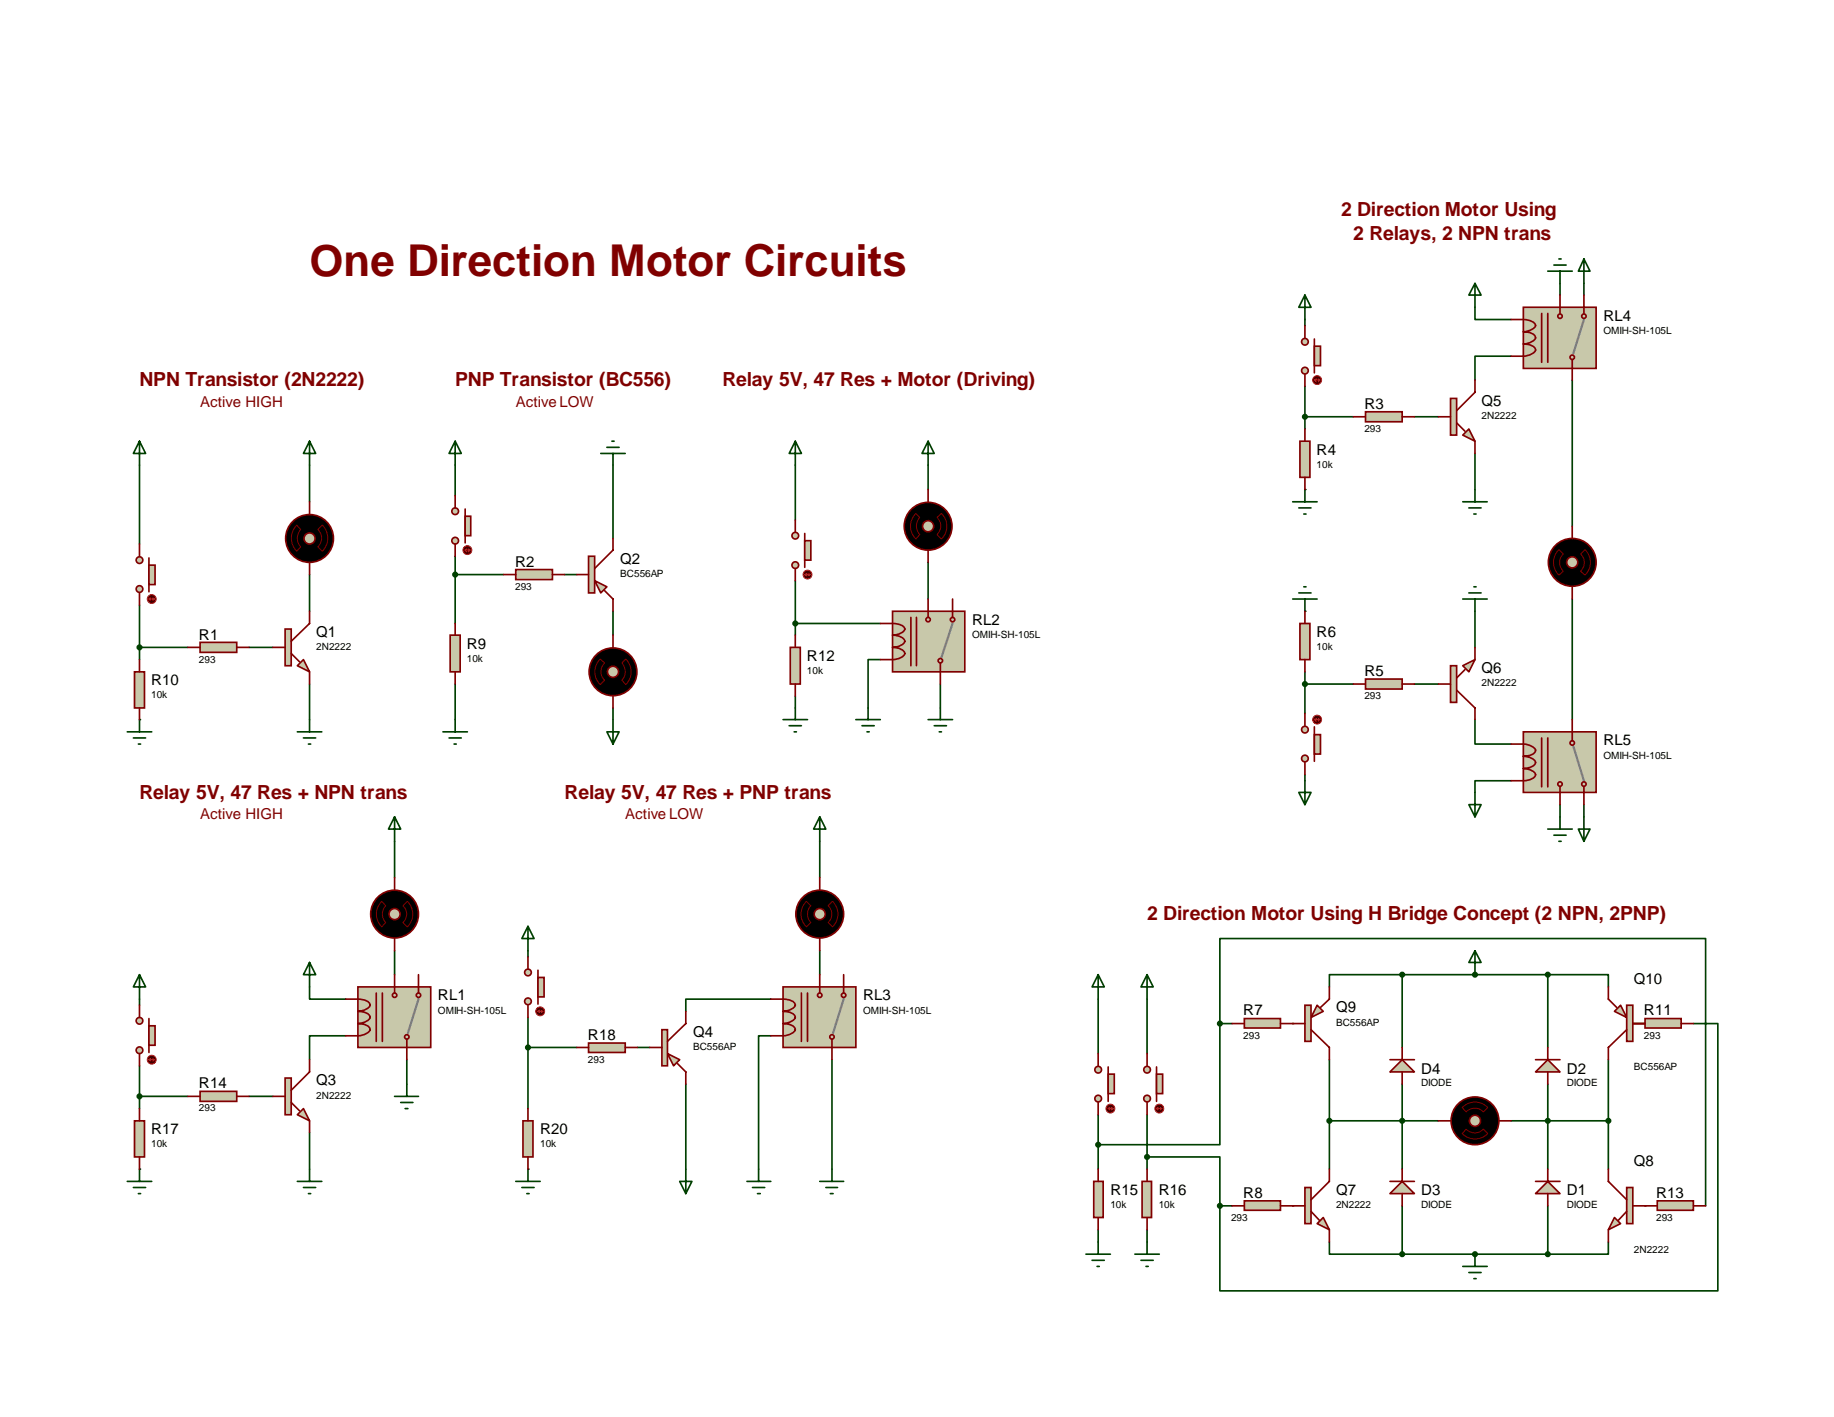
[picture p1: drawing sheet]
<svg xmlns="http://www.w3.org/2000/svg" width="279mm" height="216mm" viewBox="0 0 279 216" stroke-linecap="round" stroke-linejoin="round" font-family="sans-serif">
<g fill="none" stroke="#004000" stroke-width=".25">
<path d="M198.8 48.7v.9M198.8 58.8v6.6M224.7 46.8v1.9h5.5M230.2 54.3h-5.5v3.6M237.7 43.2v1.8M239.5 57.9v22.3M241.3 43.2v1.8M21.3 70.9v12M47.2 70.9v5.6M69.3 70.9v4.6M93.4 70.9v11.1M121.2 70.9v8.3"/>
<path d="M141.4 70.9v3.7M198.8 74.6h.1M198.8 63.5h7.4M215.5 63.5h3.6M224.7 69.1v5.5M21.3 98.6h7.3M21.3 92.2v8.3M37.9 98.6h3.7M47.2 87.5v5.6M69.3 87.5h7.4M69.3 84.8v10.2M86 87.5h1.9"/>
<path d="M93.4 93.1v3.7M121.2 88.5v8.3M121.2 95h12.9M141.4 85.7v5.6M198.8 93.1h.1M224.7 93.1v5.5M239.5 91.3v18.3M21.3 109.6h.1M47.2 104.2v5.4M69.3 104.2v5.4M93.4 107.9v1.7M121.2 106.1v1.8"/>
<path d="M134.1 100.5h-1.9v7.4M143.3 104.2v3.7M198.8 102.4v6.3M198.8 118v1M198.8 104.2h7.4M215.5 104.2h3.6M224.7 109.6v3.8h5.5M230.2 119h-5.5v1.7M60.1 128.2v5.5M124.9 128.2v5.5M237.7 122.6v1.9M241.3 122.6v1.9"/>
<path d="M21.3 152.2v1M47.2 150.4v1.8h5.5M52.7 157.8h-5.5v3.7M60.1 144.9v3.6M80.4 159.6h7.5M80.4 144.9v.9M80.4 155v13.9M97.1 159.6h1.9M117.4 152.2h-12.9v1.9M117.4 157.8h-1.8v20.3M124.9 144.9v3.6M167.3 152.2v8.3"/>
<path d="M174.8 152.2v8.3M185.8 156v-13h74v40.7M185.8 156v18.4h-18.5M185.8 156h1.9M196.9 156h.1M213.6 148.5h-11.1v1.9M213.6 148.5h22.2M213.6 148.5v11.1M235.8 148.5h9.2v1.9M235.8 148.5v11.1M248.8 156h1.8M258 156h3.7v40.7h-75.9v-13"/>
<path d="M21.3 178.1h.1M21.3 162.4v6.5M21.3 167h7.3M37.9 167h3.7M47.2 172.6v5.5M62 161.5v3.7M80.4 178.1h.1M104.5 165.2v12.9M126.7 161.5v16.6M167.3 169.8v8.3M174.8 176.3h11v7.4M174.8 169.8v8.3"/>
<path d="M202.5 161.5v16.6M202.5 170.8h16.6M213.6 165.2v12.9M230.2 170.8h14.8M235.8 165.2v12.9M245 161.5v16.6M167.3 187.4v1.8M174.8 187.4v1.8M185.8 183.7h1.9M196.9 183.7h.1M202.5 189.2v1.9h11.1M213.6 191.1h22.2"/>
<path d="M213.6 183.7v7.4M235.8 183.7v7.4M245 189.2v1.9h-9.2M250.6 183.7h.1"/>
</g>
<g fill="#c8c8aa" stroke="#800000" stroke-width=".25">
<path d="M45.3 101.4l.9-.9 1 1.9z"/>
<path d="M43.4 95.8h1v5.6h-1z"/>
</g>
<path d="M41.6 98.6h1.8M44.4 99.6l1.2 1.2M47.2 93.1v1.9l-2.8 2.7M47.2 102.4v1.8" fill="none" stroke="#800000" stroke-width=".25"/>
<g fill="#c8c8aa" stroke="#800000" stroke-width=".25">
<path d="M90.6 88.5l1.9 .9-1 .9z"/>
<path d="M89.7 84.8h.9v5.5h-.9z"/>
</g>
<path d="M87.9 87.5h1.8M92.1 90l1.3 1.3v1.8M93.4 82v1.8l-2.8 2.8" fill="none" stroke="#800000" stroke-width=".25"/>
<path d="M47.2 67.2l.9 1.9h-1.9zM47.2 67.2v3.7M91.5 69.1h3.7M92.5 68.2h1.8M93.2 67.2h.4M93.4 69.1v1.8M45.3 111.5h3.7M46.2 112.4h1.9M47 113.4h.3M47.2 109.6v1.9M92.5 111.5h1.8l-.9 1.9zM93.4 109.6v3.8" fill="none" stroke="#004000" stroke-width=".25"/>
<path d="M30.5 97.9h5.6v1.5h-5.6z" fill="#c8c8aa" stroke="#800000" stroke-width=".25"/>
<path d="M28.6 98.6h1.9M36.1 98.6h1.8" fill="none" stroke="#800000" stroke-width=".25"/>
<path d="M78.6 86.8h5.6v1.5h-5.6z" fill="#c8c8aa" stroke="#800000" stroke-width=".25"/>
<path d="M76.7 87.5h1.9M84.2 87.5h1.8" fill="none" stroke="#800000" stroke-width=".25"/>
<path d="M69.3 67.2l1 1.9h-1.9zM69.3 67.2v3.7M67.5 111.5h3.7M68.4 112.4h1.9M69.2 113.4h.3M69.3 109.6v1.9" fill="none" stroke="#004000" stroke-width=".25"/>
<path d="M68.6 96.8h1.5v5.6h-1.5z" fill="#c8c8aa" stroke="#800000" stroke-width=".25"/>
<path d="M69.3 95v1.8M69.3 102.4v1.8" fill="none" stroke="#800000" stroke-width=".25"/>
<g fill="#c8c8aa" stroke="#800000" stroke-width=".25">
<circle cx="69.3" cy="82.4" r=".51"/>
<circle cx="69.3" cy="77.9" r=".51"/>
</g>
<path d="M70.9 77.6v5.1" fill="none" stroke="#800000" stroke-width=".25"/>
<path d="M70.9 78.7h.8v2.9h-.8z" fill="#c8c8aa" stroke="#800000" stroke-width=".25"/>
<path d="M69.3 75.5v1.9M69.3 82.9v1.9" fill="none" stroke="#800000" stroke-width=".25"/>
<circle cx="71.2" cy="83.8" r=".68" fill="#400000" stroke="#f00" stroke-width=".15"/>
<path d="M70.9 83.8l.2 .3M71.1 83.7l-.2 .1M71.4 83.7l.2 .1h-.7M71.5 83.8l-.1 .3h.1" fill="none" stroke="#f00" stroke-width=".15"/>
<path d="M21.3 67.2l.9 1.9h-1.9zM21.3 67.2v3.7M19.4 111.5h3.7M20.3 112.4h1.9M21.1 113.4h.3M21.3 109.6v1.9" fill="none" stroke="#004000" stroke-width=".25"/>
<path d="M20.5 102.4h1.5v5.5h-1.5z" fill="#c8c8aa" stroke="#800000" stroke-width=".25"/>
<path d="M21.3 100.5v1.9M21.3 107.9v1.7" fill="none" stroke="#800000" stroke-width=".25"/>
<g fill="#c8c8aa" stroke="#800000" stroke-width=".25">
<circle cx="21.3" cy="89.7" r=".51"/>
<circle cx="21.3" cy="85.3" r=".51"/>
</g>
<path d="M22.7 85v5.2" fill="none" stroke="#800000" stroke-width=".25"/>
<path d="M22.7 86.1h.9v3h-.9z" fill="#c8c8aa" stroke="#800000" stroke-width=".25"/>
<path d="M21.3 82.9v1.9M21.3 90.3v1.9" fill="none" stroke="#800000" stroke-width=".25"/>
<circle cx="23.1" cy="91.3" r=".68" fill="#400000" stroke="#f00" stroke-width=".15"/>
<path d="M22.7 91.3l.2 .1M22.9 91.1l-.2 .2M23.3 91.1l.2 .2h-.8M23.5 91.3l-.2 .1h.1" fill="none" stroke="#f00" stroke-width=".15"/>
<g fill="#004000" stroke="#004000" stroke-width=".25">
<circle cx="21.3" cy="98.6" r=".34"/>
<circle cx="69.3" cy="87.5" r=".34"/>
</g>
<path d="M121.2 67.2l.9 1.9h-1.9zM121.2 67.2v3.7M119.3 109.6h3.7M120.2 110.6h1.9M121 111.5h.3M121.2 107.9v1.7" fill="none" stroke="#004000" stroke-width=".25"/>
<path d="M120.4 98.6h1.5v5.6h-1.5z" fill="#c8c8aa" stroke="#800000" stroke-width=".25"/>
<path d="M121.2 96.8v1.8M121.2 104.2v1.9" fill="none" stroke="#800000" stroke-width=".25"/>
<g fill="#c8c8aa" stroke="#800000" stroke-width=".25">
<circle cx="121.2" cy="86.1" r=".51"/>
<circle cx="121.2" cy="81.6" r=".51"/>
</g>
<path d="M122.6 81.3v5.1" fill="none" stroke="#800000" stroke-width=".25"/>
<path d="M122.6 82.4h.9v2.9h-.9z" fill="#c8c8aa" stroke="#800000" stroke-width=".25"/>
<path d="M121.2 79.2v1.9M121.2 86.6v1.9" fill="none" stroke="#800000" stroke-width=".25"/>
<circle cx="123" cy="87.5" r=".68" fill="#400000" stroke="#f00" stroke-width=".15"/>
<path d="M122.6 87.5l.3 .2M122.9 87.4l-.3 .1M123.2 87.4l.2 .1h-.8M123.4 87.5l-.2 .2h.1" fill="none" stroke="#f00" stroke-width=".15"/>
<path d="M141.4 67.2l.9 1.9h-1.8zM141.4 67.2v3.7M130.4 109.6h3.7M131.3 110.6h1.9M132.1 111.5h.3M132.2 107.9v1.7M141.4 109.6h3.7M142.3 110.6h1.9M143.1 111.5h.3M143.3 107.9v1.7" fill="none" stroke="#004000" stroke-width=".25"/>
<path d="M136 93.1h11v9.3h-11z" fill="#c8c8aa" stroke="#800000" stroke-width=".25"/>
<path d="M145.1 95l-1.7 5.2" fill="none" stroke="#808080" stroke-width=".34"/>
<g fill="#c8c8aa" stroke="#800000" stroke-width=".25">
<circle cx="143.3" cy="100.7" r=".34"/>
<circle cx="141.4" cy="94.4" r=".34"/>
</g>
<path d="M136 95a2.43 2.43 0 0 1 1.7 .6l.1 .2a1.73 1.73 0 0 1-1.8 1 2.35 2.35 0 0 1 1.7 .6l.1 .3a1.73 1.73 0 0 1-1.8 .9 2.35 2.35 0 0 1 1.7 .7l.1 .3a1.73 1.73 0 0 1-1.8 .9M138.8 94.1v7.3M139.6 94.1v7.3M141.4 93.1v1M143.3 101.1v1.3" fill="none" stroke="#800000" stroke-width=".25"/>
<circle cx="145.1" cy="94.4" r=".34" fill="#c8c8aa" stroke="#800000" stroke-width=".25"/>
<path d="M134.1 95h1.9M141.4 91.3v1.8M145.1 91.3v2.8M134.1 100.5h1.9M143.3 102.4v1.8" fill="none" stroke="#800000" stroke-width=".25"/>
<circle cx="121.2" cy="95" r=".34" fill="#004000" stroke="#004000" stroke-width=".25"/>
<path d="M60.1 124.5l.9 1.8h-1.8zM60.1 124.5v3.7M60.1 167h3.7M61 168h1.9M61.7 168.9h.4M62 165.2v1.8" fill="none" stroke="#004000" stroke-width=".25"/>
<path d="M54.5 150.4h11.1v9.2h-11.1z" fill="#c8c8aa" stroke="#800000" stroke-width=".25"/>
<path d="M63.8 152.2l-1.7 5.2" fill="none" stroke="#808080" stroke-width=".34"/>
<g fill="#c8c8aa" stroke="#800000" stroke-width=".25">
<circle cx="62" cy="158" r=".34"/>
<circle cx="60.1" cy="151.6" r=".34"/>
</g>
<path d="M54.5 152.2a2.26 2.26 0 0 1 1.8 .6l.1 .4a1.88 1.88 0 0 1-1.9 .9 2.26 2.26 0 0 1 1.8 .6l.1 .3a1.89 1.89 0 0 1-1.9 1 2.26 2.26 0 0 1 1.8 .6l.1 .3a1.88 1.88 0 0 1-1.9 .9M57.3 151.3v7.4M58.3 151.3v7.4M60.1 150.4v.9M62 158.3v1.3" fill="none" stroke="#800000" stroke-width=".25"/>
<circle cx="63.8" cy="151.6" r=".34" fill="#c8c8aa" stroke="#800000" stroke-width=".25"/>
<path d="M52.7 152.2h1.8M52.7 157.8h1.8M60.1 148.5v1.9M62 159.6v1.9M63.8 148.5v2.8" fill="none" stroke="#800000" stroke-width=".25"/>
<g fill="#c8c8aa" stroke="#800000" stroke-width=".25">
<path d="M46.2 168.9l1 1.9-1.9-1z"/>
<path d="M43.4 164.3h1v5.5h-1z"/>
</g>
<path d="M41.6 167h1.8M44.4 168l1.2 1.2M47.2 161.5v1.8l-2.8 2.8M47.2 170.8v1.8" fill="none" stroke="#800000" stroke-width=".25"/>
<path d="M47.2 178.1v1.9M45.3 180h3.7M46.2 180.9h1.9M47 181.9h.3" fill="none" stroke="#004000" stroke-width=".25"/>
<path d="M30.5 166.3h5.6v1.5h-5.6z" fill="#c8c8aa" stroke="#800000" stroke-width=".25"/>
<path d="M28.6 167h1.9M36.1 167h1.8" fill="none" stroke="#800000" stroke-width=".25"/>
<path d="M21.3 148.5l.9 1.9h-1.9zM21.3 148.5v3.7M21.3 178.1v1.9M19.4 180h3.7M20.3 180.9h1.9M21.1 181.9h.3" fill="none" stroke="#004000" stroke-width=".25"/>
<path d="M20.5 170.8h1.5v5.5h-1.5z" fill="#c8c8aa" stroke="#800000" stroke-width=".25"/>
<path d="M21.3 168.9v1.9M21.3 176.3v1.8" fill="none" stroke="#800000" stroke-width=".25"/>
<g fill="#c8c8aa" stroke="#800000" stroke-width=".25">
<circle cx="21.3" cy="160" r=".51"/>
<circle cx="21.3" cy="155.5" r=".51"/>
</g>
<path d="M22.7 155.2v5.2" fill="none" stroke="#800000" stroke-width=".25"/>
<path d="M22.7 156.3h.9v3h-.9z" fill="#c8c8aa" stroke="#800000" stroke-width=".25"/>
<path d="M21.3 153.2v1.8M21.3 160.5v1.9" fill="none" stroke="#800000" stroke-width=".25"/>
<circle cx="23.1" cy="161.5" r=".68" fill="#400000" stroke="#f00" stroke-width=".15"/>
<path d="M22.7 161.5l.2 .1M22.9 161.3l-.2 .2M23.3 161.3l.2 .2h-.8M23.5 161.5l-.2 .1h.1" fill="none" stroke="#f00" stroke-width=".15"/>
<circle cx="21.3" cy="167" r=".34" fill="#004000" stroke="#004000" stroke-width=".25"/>
<path d="M124.9 124.5l.9 1.8h-1.8zM124.9 124.5v3.7M47.2 146.6l.9 1.9h-1.9zM47.2 146.6v3.8M126.7 178.1v1.9M124.9 180h3.6M125.8 180.9h1.8M126.5 181.9h.4" fill="none" stroke="#004000" stroke-width=".25"/>
<path d="M119.3 150.4h11.1v9.2h-11.1z" fill="#c8c8aa" stroke="#800000" stroke-width=".25"/>
<path d="M128.5 152.2l-1.6 5.2" fill="none" stroke="#808080" stroke-width=".34"/>
<g fill="#c8c8aa" stroke="#800000" stroke-width=".25">
<circle cx="126.7" cy="158" r=".34"/>
<circle cx="124.9" cy="151.6" r=".34"/>
</g>
<path d="M119.3 152.2a2.26 2.26 0 0 1 1.8 .6l.1 .4a1.88 1.88 0 0 1-1.9 .9 2.26 2.26 0 0 1 1.8 .6l.1 .3a1.89 1.89 0 0 1-1.9 1 2.26 2.26 0 0 1 1.8 .6l.1 .3a1.88 1.88 0 0 1-1.9 .9M122.1 151.3v7.4M123 151.3v7.4M124.9 150.4v.9M126.7 158.3v1.3" fill="none" stroke="#800000" stroke-width=".25"/>
<circle cx="128.5" cy="151.6" r=".34" fill="#c8c8aa" stroke="#800000" stroke-width=".25"/>
<path d="M117.4 152.2h1.9M117.4 157.8h1.9M124.9 148.5v1.9M126.7 159.6v1.9M128.5 148.5v2.8" fill="none" stroke="#800000" stroke-width=".25"/>
<g fill="#c8c8aa" stroke="#800000" stroke-width=".25">
<path d="M101.7 160.5l1.8 1-.9 .9z"/>
<path d="M100.8 156.9h.9v5.5h-.9z"/>
</g>
<path d="M99 159.6h1.8M104.5 154.1v1.9l-2.8 2.7M103.2 162.1l1.3 1.2v1.9" fill="none" stroke="#800000" stroke-width=".25"/>
<path d="M89.7 158.9h5.5v1.5h-5.5z" fill="#c8c8aa" stroke="#800000" stroke-width=".25"/>
<path d="M87.9 159.6h1.8M95.2 159.6h1.9" fill="none" stroke="#800000" stroke-width=".25"/>
<path d="M80.4 141.1l1 1.9h-1.9zM80.4 141.1v3.8M80.4 178.1v1.9M78.6 180h3.7M79.5 180.9h1.9M80.3 181.9h.3" fill="none" stroke="#004000" stroke-width=".25"/>
<path d="M79.7 170.8h1.5v5.5h-1.5z" fill="#c8c8aa" stroke="#800000" stroke-width=".25"/>
<path d="M80.4 168.9v1.9M80.4 176.3v1.8" fill="none" stroke="#800000" stroke-width=".25"/>
<g fill="#c8c8aa" stroke="#800000" stroke-width=".25">
<circle cx="80.4" cy="152.6" r=".51"/>
<circle cx="80.4" cy="148.2" r=".51"/>
</g>
<path d="M82 147.8v5.2" fill="none" stroke="#800000" stroke-width=".25"/>
<path d="M82 148.9h.9v3h-.9z" fill="#c8c8aa" stroke="#800000" stroke-width=".25"/>
<path d="M80.4 145.8v1.8M80.4 153.2v1.8" fill="none" stroke="#800000" stroke-width=".25"/>
<circle cx="82.3" cy="154.1" r=".68" fill="#400000" stroke="#f00" stroke-width=".15"/>
<path d="M82 154.1l.2 .2M82.2 153.9l-.2 .2M82.5 153.9l.2 .2h-.7M82.6 154.1l-.1 .2" fill="none" stroke="#f00" stroke-width=".15"/>
<circle cx="80.4" cy="159.6" r=".34" fill="#004000" stroke="#004000" stroke-width=".25"/>
<path d="M104.5 178.1v3.8M115.6 178.1v1.9M103.5 180h1.9l-.9 1.9zM113.8 180h3.6M114.6 180.9h1.9M115.4 181.9h.4" fill="none" stroke="#004000" stroke-width=".25"/>
<circle cx="60.1" cy="139.3" r="3.6" fill="#000" stroke="#800000" stroke-width=".25"/>
<path d="M58.2 137.3l.6 .7a1.84 1.84 0 0 0 0 2.5l-.6 .7a2.71 2.71 0 0 1 0-3.9zM62.1 137.3a2.71 2.71 0 0 1 0 3.9l-.7-.7a1.7 1.7 0 0 0 0-2.5z" fill="none" stroke="#800000" stroke-width=".15"/>
<circle cx="60.1" cy="139.3" r=".85" fill="#c8c8aa" stroke="#800000" stroke-width=".25"/>
<path d="M60.1 133.7v1.9M60.1 143v1.9" fill="none" stroke="#800000" stroke-width=".25"/>
<circle cx="124.9" cy="139.3" r="3.6" fill="#000" stroke="#800000" stroke-width=".25"/>
<path d="M122.9 137.3l.6 .7a1.84 1.84 0 0 0 0 2.5l-.6 .7a2.71 2.71 0 0 1 0-3.9zM126.2 138l.6-.7a2.71 2.71 0 0 1 0 3.9l-.6-.7a1.7 1.7 0 0 0 0-2.5z" fill="none" stroke="#800000" stroke-width=".15"/>
<circle cx="124.9" cy="139.3" r=".85" fill="#c8c8aa" stroke="#800000" stroke-width=".25"/>
<path d="M124.9 133.7v1.9M124.9 143v1.9" fill="none" stroke="#800000" stroke-width=".25"/>
<circle cx="47.2" cy="82" r="3.6" fill="#000" stroke="#800000" stroke-width=".25"/>
<path d="M45.2 80l.6 .7a1.95 1.95 0 0 0 0 2.6l-.6 .7a2.81 2.81 0 0 1 0-4zM49.1 80a2.81 2.81 0 0 1 0 4l-.7-.7a1.79 1.79 0 0 0 0-2.6z" fill="none" stroke="#800000" stroke-width=".15"/>
<circle cx="47.2" cy="82" r=".85" fill="#c8c8aa" stroke="#800000" stroke-width=".25"/>
<path d="M47.2 76.5v1.8M47.2 85.7v1.8" fill="none" stroke="#800000" stroke-width=".25"/>
<circle cx="93.4" cy="102.4" r="3.6" fill="#000" stroke="#800000" stroke-width=".25"/>
<path d="M91.4 100.4l.7 .6a1.79 1.79 0 0 0 0 2.6l-.7 .7a2.71 2.71 0 0 1 0-3.9zM94.7 101l.6-.6a2.71 2.71 0 0 1 0 3.9l-.6-.7a1.95 1.95 0 0 0 0-2.6z" fill="none" stroke="#800000" stroke-width=".15"/>
<circle cx="93.4" cy="102.4" r=".85" fill="#c8c8aa" stroke="#800000" stroke-width=".25"/>
<path d="M93.4 96.8v1.8M93.4 106.1v1.8" fill="none" stroke="#800000" stroke-width=".25"/>
<circle cx="141.4" cy="80.2" r="3.6" fill="#000" stroke="#800000" stroke-width=".25"/>
<path d="M139.5 78.2l.6 .6a1.95 1.95 0 0 0 0 2.6l-.6 .7a2.71 2.71 0 0 1 0-3.9zM142.7 78.8l.7-.6a2.71 2.71 0 0 1 0 3.9l-.7-.7a1.79 1.79 0 0 0 0-2.6z" fill="none" stroke="#800000" stroke-width=".15"/>
<circle cx="141.4" cy="80.2" r=".85" fill="#c8c8aa" stroke="#800000" stroke-width=".25"/>
<path d="M141.4 74.6v1.9M141.4 83.8v1.9" fill="none" stroke="#800000" stroke-width=".25"/>
<path d="M232.1 46.8h11.1v9.3h-11.1z" fill="#c8c8aa" stroke="#800000" stroke-width=".25"/>
<path d="M241.3 48.7l-1.6 5.1" fill="none" stroke="#808080" stroke-width=".34"/>
<g fill="#c8c8aa" stroke="#800000" stroke-width=".25">
<circle cx="239.5" cy="54.4" r=".34"/>
<circle cx="237.7" cy="48.2" r=".34"/>
</g>
<path d="M232.1 48.7a2.35 2.35 0 0 1 1.7 .6l.1 .3a1.88 1.88 0 0 1-1.8 .9 2.26 2.26 0 0 1 1.7 .7l.1 .3a1.89 1.89 0 0 1-1.8 .9 2.26 2.26 0 0 1 1.7 .6l.1 .3a1.89 1.89 0 0 1-1.8 1M234.9 47.8v7.4M235.8 47.8v7.4M237.7 46.8v1M239.5 54.8v1.3" fill="none" stroke="#800000" stroke-width=".25"/>
<circle cx="241.3" cy="48.2" r=".34" fill="#c8c8aa" stroke="#800000" stroke-width=".25"/>
<path d="M230.2 48.7h1.9M230.2 54.3h1.9M237.7 45v1.8M239.5 56.1v1.8M241.3 45v2.8" fill="none" stroke="#800000" stroke-width=".25"/>
<g fill="#c8c8aa" stroke="#800000" stroke-width=".25">
<path d="M223.8 65.4l.9 1.8-1.9-.9z"/>
<path d="M221 60.7h.9v5.6h-.9z"/>
</g>
<path d="M224.7 57.9v1.9l-2.8 2.8M219.1 63.5h1.9M221.9 64.4l1.3 1.3M224.7 67.2v1.9" fill="none" stroke="#800000" stroke-width=".25"/>
<path d="M222.8 76.5h3.8M223.8 77.4h1.8M224.5 78.3h.4M224.7 74.6v1.9" fill="none" stroke="#004000" stroke-width=".25"/>
<path d="M208 62.7h5.6v1.6h-5.6z" fill="#c8c8aa" stroke="#800000" stroke-width=".25"/>
<path d="M206.2 63.5h1.8M213.6 63.5h1.9" fill="none" stroke="#800000" stroke-width=".25"/>
<path d="M198.8 45l.9 1.8h-1.8zM198.8 45v3.7M196.9 76.5h3.8M197.9 77.4h1.8M198.6 78.3h.4M198.8 74.6v1.9" fill="none" stroke="#004000" stroke-width=".25"/>
<path d="M198 67.2h1.6v5.5h-1.6z" fill="#c8c8aa" stroke="#800000" stroke-width=".25"/>
<path d="M198.8 65.4v1.8M198.8 72.7v1.9" fill="none" stroke="#800000" stroke-width=".25"/>
<g fill="#c8c8aa" stroke="#800000" stroke-width=".25">
<circle cx="198.8" cy="56.5" r=".51"/>
<circle cx="198.8" cy="52.1" r=".51"/>
</g>
<path d="M200.2 51.6v5.2" fill="none" stroke="#800000" stroke-width=".25"/>
<path d="M200.2 52.7h1v3h-1z" fill="#c8c8aa" stroke="#800000" stroke-width=".25"/>
<path d="M198.8 49.6v1.9M198.8 57.1v1.7" fill="none" stroke="#800000" stroke-width=".25"/>
<circle cx="200.7" cy="57.9" r=".68" fill="#400000" stroke="#f00" stroke-width=".15"/>
<path d="M200.2 57.9l.4 .3M200.6 57.7l-.4 .2M200.8 57.7l.3 .2h-.9M201 57.9l-.2 .3h.1" fill="none" stroke="#f00" stroke-width=".15"/>
<circle cx="198.8" cy="63.5" r=".34" fill="#004000" stroke="#004000" stroke-width=".25"/>
<path d="M224.7 43.2l.9 1.8h-1.8zM224.7 43.2v3.6" fill="none" stroke="#004000" stroke-width=".25"/>
<circle cx="239.5" cy="85.7" r="3.6" fill="#000" stroke="#800000" stroke-width=".25"/>
<path d="M237.5 83.7l.7 .7a1.79 1.79 0 0 0 0 2.6l-.7 .6a2.71 2.71 0 0 1 0-3.9zM240.8 84.4l.7-.7a2.71 2.71 0 0 1 0 3.9l-.7-.6a1.79 1.79 0 0 0 0-2.6z" fill="none" stroke="#800000" stroke-width=".15"/>
<circle cx="239.5" cy="85.7" r=".85" fill="#c8c8aa" stroke="#800000" stroke-width=".25"/>
<path d="M239.5 80.2v1.8M239.5 89.4v1.9" fill="none" stroke="#800000" stroke-width=".25"/>
<path d="M232.1 111.5h11.1v9.2h-11.1z" fill="#c8c8aa" stroke="#800000" stroke-width=".25"/>
<path d="M239.7 113.7l1.6 5.3" fill="none" stroke="#808080" stroke-width=".34"/>
<g fill="#c8c8aa" stroke="#800000" stroke-width=".25">
<circle cx="239.5" cy="113.2" r=".34"/>
<circle cx="237.7" cy="119.5" r=".34"/>
</g>
<path d="M232.1 113.4a2.16 2.16 0 0 1 1.8 .9 1.29 1.29 0 0 1-1.3 .9h-.5a2.02 2.02 0 0 1 1.8 1 1.39 1.39 0 0 1-1.3 .8l-.5 .1a2.02 2.02 0 0 1 1.8 .9 1.39 1.39 0 0 1-1.3 .9l-.5 .1M234.9 112.4v7.5M235.8 112.4v7.5M237.7 119.9v.8M239.5 111.5v1.4" fill="none" stroke="#800000" stroke-width=".25"/>
<circle cx="241.3" cy="119.5" r=".34" fill="#c8c8aa" stroke="#800000" stroke-width=".25"/>
<path d="M230.2 119h1.9M230.2 113.4h1.9M239.5 109.6v1.9M241.3 119.9v2.7M237.7 120.7v1.9" fill="none" stroke="#800000" stroke-width=".25"/>
<g fill="#c8c8aa" stroke="#800000" stroke-width=".25">
<path d="M222.8 101.4l1.9-.9-.9 1.9z"/>
<path d="M221 101.4h.9v5.6h-.9z"/>
</g>
<path d="M224.7 98.6v1.9M219.1 104.2h1.9M221.9 105.2l2.8 2.7v1.7M223.2 102l-1.3 1.3" fill="none" stroke="#800000" stroke-width=".25"/>
<path d="M222.8 91.3h3.8M223.8 90.3h1.8M224.5 89.4h.4M224.7 91.3v1.8" fill="none" stroke="#004000" stroke-width=".25"/>
<path d="M208 103.5h5.6v1.5h-5.6z" fill="#c8c8aa" stroke="#800000" stroke-width=".25"/>
<path d="M206.2 104.2h1.8M213.6 104.2h1.9" fill="none" stroke="#800000" stroke-width=".25"/>
<path d="M196.9 91.3h3.8M197.9 90.3h1.8M198.6 89.4h.4M198.8 91.3v1.8M198.8 119v3.6M197.9 120.7h1.8l-.9 1.9z" fill="none" stroke="#004000" stroke-width=".25"/>
<path d="M198 95h1.6v5.5h-1.6z" fill="#c8c8aa" stroke="#800000" stroke-width=".25"/>
<path d="M198.8 93.1v1.9M198.8 100.5v1.9" fill="none" stroke="#800000" stroke-width=".25"/>
<g fill="#c8c8aa" stroke="#800000" stroke-width=".25">
<circle cx="198.8" cy="111.2" r=".51"/>
<circle cx="198.8" cy="115.6" r=".51"/>
</g>
<path d="M200.2 110.7v5.3" fill="none" stroke="#800000" stroke-width=".25"/>
<path d="M200.2 111.9h1v3h-1z" fill="#c8c8aa" stroke="#800000" stroke-width=".25"/>
<path d="M198.8 108.7v1.9M198.8 116.2v1.8" fill="none" stroke="#800000" stroke-width=".25"/>
<circle cx="200.7" cy="109.6" r=".68" fill="#400000" stroke="#f00" stroke-width=".15"/>
<path d="M200.2 109.6h.9l-.3 .3M200.2 109.6l.4 .3M200.6 109.5l-.4 .1M200.9 109.5h-.1l.2 .1" fill="none" stroke="#f00" stroke-width=".15"/>
<circle cx="198.8" cy="104.2" r=".34" fill="#004000" stroke="#004000" stroke-width=".25"/>
<g fill="none" stroke="#004000" stroke-width=".25">
<path d="M237.5 39.5h.3M241.3 39.5l.9 1.8h-1.7zM241.3 39.5v3.7M235.8 41.3h3.7M236.7 40.4h1.9M237.7 41.3v1.9M223.8 122.6h1.8l-.9 1.9zM224.7 120.7v3.8M235.8 126.3h3.7M236.7 127.3h1.9M237.5 128.2h.3M237.7 124.5v1.8"/>
<path d="M240.5 126.3h1.7l-.9 1.9zM241.3 124.5v3.7"/>
</g>
<g fill="#c8c8aa" stroke="#800000" stroke-width=".25">
<path d="M200.7 186.4l.9-.9 .9 1.9z"/>
<path d="M198.8 180.9h.9v5.5h-.9z"/>
</g>
<path d="M202.5 178.1v1.9l-2.8 2.8M196.9 183.7h1.9M199.7 184.6l1.3 1.3M202.5 187.4v1.8" fill="none" stroke="#800000" stroke-width=".25"/>
<g fill="#c8c8aa" stroke="#800000" stroke-width=".25">
<path d="M246 185.5l.9 .9-1.9 1z"/>
<path d="M247.8 180.9h1v5.5h-1z"/>
</g>
<path d="M245 178.1v1.9l2.8 2.8M245 187.4v1.8M247.8 184.6l-1.3 1.3M248.8 183.7h1.8" fill="none" stroke="#800000" stroke-width=".25"/>
<g fill="#c8c8aa" stroke="#800000" stroke-width=".25">
<path d="M200.7 153.2l.9 .9-1.9 .9z"/>
<path d="M198.8 153.2h.9v5.5h-.9z"/>
</g>
<path d="M196.9 156h1.9M199.7 156.9l2.8 2.7v1.9M202.5 150.4v1.8l-1.3 1.3" fill="none" stroke="#800000" stroke-width=".25"/>
<g fill="#c8c8aa" stroke="#800000" stroke-width=".25">
<path d="M246.9 153.2l.9 1.8-1.8-.9z"/>
<path d="M247.8 153.2h1v5.5h-1z"/>
</g>
<path d="M245 150.4v1.8l1.3 1.3M247.8 156.9l-2.8 2.7v1.9M248.8 156h1.8" fill="none" stroke="#800000" stroke-width=".25"/>
<path d="M189.6 155.2h5.5v1.4h-5.5z" fill="#c8c8aa" stroke="#800000" stroke-width=".25"/>
<path d="M187.7 156h1.9M195.1 156h1.8" fill="none" stroke="#800000" stroke-width=".25"/>
<path d="M189.6 183h5.5v1.4h-5.5z" fill="#c8c8aa" stroke="#800000" stroke-width=".25"/>
<path d="M187.7 183.7h1.9M195.1 183.7h1.8" fill="none" stroke="#800000" stroke-width=".25"/>
<path d="M250.6 155.2h5.5v1.4h-5.5z" fill="#c8c8aa" stroke="#800000" stroke-width=".25"/>
<path d="M248.8 156h1.8M256.1 156h1.9" fill="none" stroke="#800000" stroke-width=".25"/>
<path d="M252.5 183h5.5v1.4h-5.5z" fill="#c8c8aa" stroke="#800000" stroke-width=".25"/>
<path d="M250.6 183.7h1.9M258 183.7h1.8" fill="none" stroke="#800000" stroke-width=".25"/>
<circle cx="224.7" cy="170.8" r="3.6" fill="#000" stroke="#800000" stroke-width=".25"/>
<path d="M222.8 168.7a2.71 2.71 0 0 1 3.9 0l-.7 .7a1.79 1.79 0 0 0-2.6 0zM223.4 172a1.79 1.79 0 0 0 2.6 0l.7 .7a2.71 2.71 0 0 1-3.9 0z" fill="none" stroke="#800000" stroke-width=".15"/>
<circle cx="224.7" cy="170.8" r=".85" fill="#c8c8aa" stroke="#800000" stroke-width=".25"/>
<path d="M219.1 170.8h1.9M228.4 170.8h1.8" fill="none" stroke="#800000" stroke-width=".25"/>
<g fill="#004000" stroke="#004000" stroke-width=".25">
<circle cx="245" cy="170.8" r=".34"/>
<circle cx="202.5" cy="170.8" r=".34"/>
</g>
<path d="M235.8 180l1.9 1.9h-3.8z" fill="#c8c8aa" stroke="#800000" stroke-width=".25"/>
<path d="M235.8 178.1v1.9M233.9 180h3.8M235.8 181.9v1.8" fill="none" stroke="#800000" stroke-width=".25"/>
<path d="M235.8 161.5l1.9 1.8h-3.8z" fill="#c8c8aa" stroke="#800000" stroke-width=".25"/>
<path d="M235.8 159.6v1.9M233.9 161.5h3.8M235.8 163.3v1.9" fill="none" stroke="#800000" stroke-width=".25"/>
<path d="M213.6 180l1.9 1.9h-3.7z" fill="#c8c8aa" stroke="#800000" stroke-width=".25"/>
<path d="M213.6 178.1v1.9M211.8 180h3.7M213.6 181.9v1.8" fill="none" stroke="#800000" stroke-width=".25"/>
<path d="M213.6 161.5l1.9 1.8h-3.7z" fill="#c8c8aa" stroke="#800000" stroke-width=".25"/>
<path d="M213.6 159.6v1.9M211.8 161.5h3.7M213.6 163.3v1.9" fill="none" stroke="#800000" stroke-width=".25"/>
<g fill="#004000" stroke="#004000" stroke-width=".25">
<circle cx="213.6" cy="148.5" r=".34"/>
<circle cx="213.6" cy="170.8" r=".34"/>
<circle cx="213.6" cy="191.1" r=".34"/>
<circle cx="235.8" cy="170.8" r=".34"/>
<circle cx="235.8" cy="191.1" r=".34"/>
<circle cx="235.8" cy="148.5" r=".34"/>
</g>
<path d="M167.3 148.5l.9 1.9h-1.8zM167.3 148.5v3.7M165.4 191.1h3.8M166.4 192h1.8M167.1 193h.4M167.3 189.2v1.9" fill="none" stroke="#004000" stroke-width=".25"/>
<path d="M166.6 180h1.5v5.5h-1.5z" fill="#c8c8aa" stroke="#800000" stroke-width=".25"/>
<path d="M167.3 178.1v1.9M167.3 185.5v1.9" fill="none" stroke="#800000" stroke-width=".25"/>
<g fill="#c8c8aa" stroke="#800000" stroke-width=".25">
<circle cx="167.3" cy="167.4" r=".51"/>
<circle cx="167.3" cy="163" r=".51"/>
</g>
<path d="M168.8 162.6v5.2" fill="none" stroke="#800000" stroke-width=".25"/>
<path d="M168.8 163.7h1v2.9h-1z" fill="#c8c8aa" stroke="#800000" stroke-width=".25"/>
<path d="M167.3 160.5v1.9M167.3 168v1.8" fill="none" stroke="#800000" stroke-width=".25"/>
<circle cx="169.2" cy="168.9" r=".68" fill="#400000" stroke="#f00" stroke-width=".15"/>
<path d="M168.8 168.9l.3 .2M169.1 168.7l-.3 .2M169.3 168.7l.4 .2h-.9M169.6 168.9l-.3 .2h.1" fill="none" stroke="#f00" stroke-width=".15"/>
<path d="M174.8 148.5l.9 1.9h-1.9zM174.8 148.5v3.7M172.9 191.1h3.7M173.8 192h1.9M174.6 193h.3M174.8 189.2v1.9" fill="none" stroke="#004000" stroke-width=".25"/>
<path d="M174 180h1.4v5.5h-1.4z" fill="#c8c8aa" stroke="#800000" stroke-width=".25"/>
<path d="M174.8 178.1v1.9M174.8 185.5v1.9" fill="none" stroke="#800000" stroke-width=".25"/>
<g fill="#c8c8aa" stroke="#800000" stroke-width=".25">
<circle cx="174.8" cy="167.4" r=".51"/>
<circle cx="174.8" cy="163" r=".51"/>
</g>
<path d="M176.2 162.6v5.2" fill="none" stroke="#800000" stroke-width=".25"/>
<path d="M176.2 163.7h.9v2.9h-.9z" fill="#c8c8aa" stroke="#800000" stroke-width=".25"/>
<path d="M174.8 160.5v1.9M174.8 168v1.8" fill="none" stroke="#800000" stroke-width=".25"/>
<circle cx="176.6" cy="168.9" r=".68" fill="#400000" stroke="#f00" stroke-width=".15"/>
<path d="M176.2 168.9l.2 .2M176.4 168.7l-.2 .2M176.8 168.7l.2 .2h-.8M177 168.9l-.2 .2h.1" fill="none" stroke="#f00" stroke-width=".15"/>
<g fill="#004000" stroke="#004000" stroke-width=".25">
<circle cx="174.8" cy="176.3" r=".34"/>
<circle cx="224.7" cy="191.1" r=".34"/>
<circle cx="224.7" cy="148.5" r=".34"/>
<circle cx="185.8" cy="183.7" r=".34"/>
<circle cx="167.3" cy="174.4" r=".34"/>
<circle cx="185.8" cy="156" r=".34"/>
</g>
<path d="M224.7 144.9l.9 1.7h-1.8zM224.7 144.9v3.6M222.8 193h3.8M223.8 193.9h1.8M224.5 194.8h.4M224.7 191.1v1.9" fill="none" stroke="#004000" stroke-width=".25"/>
<text font-size="6.7" fill="#800000" x="47.2" y="42">One Direction Motor Circuits</text>
<g font-size="3" fill="#800000">
<text x="204.3" y="32.9">2 Direction Motor Using</text>
<text x="206.2" y="36.6">2 Relays, 2 NPN trans</text>
<text x="21.3" y="58.8">NPN Transistor (2N2222)</text>
<text x="69.3" y="58.8">PNP Transistor (BC556)</text>
<text x="110.1" y="58.8">Relay 5V, 47 Res + Motor (Driving)</text>
<text x="21.3" y="121.7">Relay 5V, 47 Res + NPN trans</text>
<text x="86" y="121.7">Relay 5V, 47 Res + PNP trans</text>
<text x="174.8" y="140.1">2 Direction Motor Using H Bridge Concept (2 NPN, 2PNP)</text>
</g>
<g font-size="2.3">
<text x="244.3" y="48.9">RL4</text>
<text x="207.9" y="62.3">R3</text>
<text x="225.7" y="61.9">Q5</text>
<text x="200.6" y="69.3">R4</text>
<text x="78.5" y="86.4">R2</text>
<text x="94.5" y="85.9">Q2</text>
<text x="148.1" y="95.2">RL2</text>
<text x="30.3" y="97.5">R1</text>
<text x="48.2" y="97">Q1</text>
<text x="71.1" y="98.9">R9</text>
<text x="122.9" y="100.7">R12</text>
<text x="200.6" y="97">R6</text>
<text x="23" y="104.4">R10</text>
<text x="207.9" y="103">R5</text>
<text x="225.7" y="102.5">Q6</text>
<text x="244.3" y="113.5">RL5</text>
<text x="248.9" y="149.9">Q10</text>
<text x="66.7" y="152.4">RL1</text>
<text x="131.5" y="152.4">RL3</text>
<text x="189.4" y="154.7">R7</text>
<text x="203.5" y="154.3">Q9</text>
<text x="250.4" y="154.7">R11</text>
<text x="89.6" y="158.4">R18</text>
<text x="105.6" y="158">Q4</text>
<text x="30.3" y="165.8">R14</text>
<text x="48.2" y="165.4">Q3</text>
<text x="216.5" y="163.6">D4</text>
<text x="238.7" y="163.6">D2</text>
<text x="23" y="172.8">R17</text>
<text x="82.3" y="172.8">R20</text>
<text x="248.9" y="177.6">Q8</text>
<text x="169.2" y="182">R15</text>
<text x="176.5" y="182">R16</text>
<text x="189.4" y="182.5">R8</text>
<text x="203.5" y="182">Q7</text>
<text x="216.5" y="182">D3</text>
<text x="238.7" y="182">D1</text>
<text x="252.3" y="182.5">R13</text>
</g>
<g font-size="2.3" fill="#800000">
<text x="30.5" y="62">Active HIGH</text>
<text x="78.6" y="62">Active LOW</text>
<text x="30.5" y="124.8">Active HIGH</text>
<text x="95.2" y="124.8">Active LOW</text>
</g>
<g font-size="1.5">
<text x="244.3" y="50.9">OMIH-SH-105L</text>
<text x="207.9" y="65.8">293</text>
<text x="225.7" y="63.8">2N2222</text>
<text x="200.6" y="71.3">10k</text>
<text x="78.5" y="89.9">293</text>
<text x="94.5" y="87.9">BC556AP</text>
<text x="30.3" y="101">293</text>
<text x="48.2" y="99.1">2N2222</text>
<text x="71.1" y="100.8">10k</text>
<text x="148.1" y="97.2">OMIH-SH-105L</text>
<text x="200.6" y="99.1">10k</text>
<text x="23" y="106.4">10k</text>
<text x="122.9" y="102.7">10k</text>
<text x="207.9" y="106.5">293</text>
<text x="225.7" y="104.6">2N2222</text>
<text x="244.3" y="115.6">OMIH-SH-105L</text>
<text x="66.7" y="154.4">OMIH-SH-105L</text>
<text x="131.5" y="154.4">OMIH-SH-105L</text>
<text x="89.6" y="162">293</text>
<text x="105.6" y="160">BC556AP</text>
<text x="189.4" y="158.2">293</text>
<text x="203.5" y="156.3">BC556AP</text>
<text x="250.4" y="158.2">293</text>
<text x="48.2" y="167.4">2N2222</text>
<text x="216.5" y="165.5">DIODE</text>
<text x="238.7" y="165.5">DIODE</text>
<text x="248.9" y="163.1">BC556AP</text>
<text x="30.3" y="169.3">293</text>
<text x="23" y="174.8">10k</text>
<text x="82.3" y="174.8">10k</text>
<text x="169.2" y="184.1">10k</text>
<text x="176.5" y="184.1">10k</text>
<text x="203.5" y="184.1">2N2222</text>
<text x="216.5" y="184.1">DIODE</text>
<text x="238.7" y="184.1">DIODE</text>
<text x="187.5" y="186">293</text>
<text x="248.9" y="190.8">2N2222</text>
<text x="252.3" y="186">293</text>
</g>
</svg>
